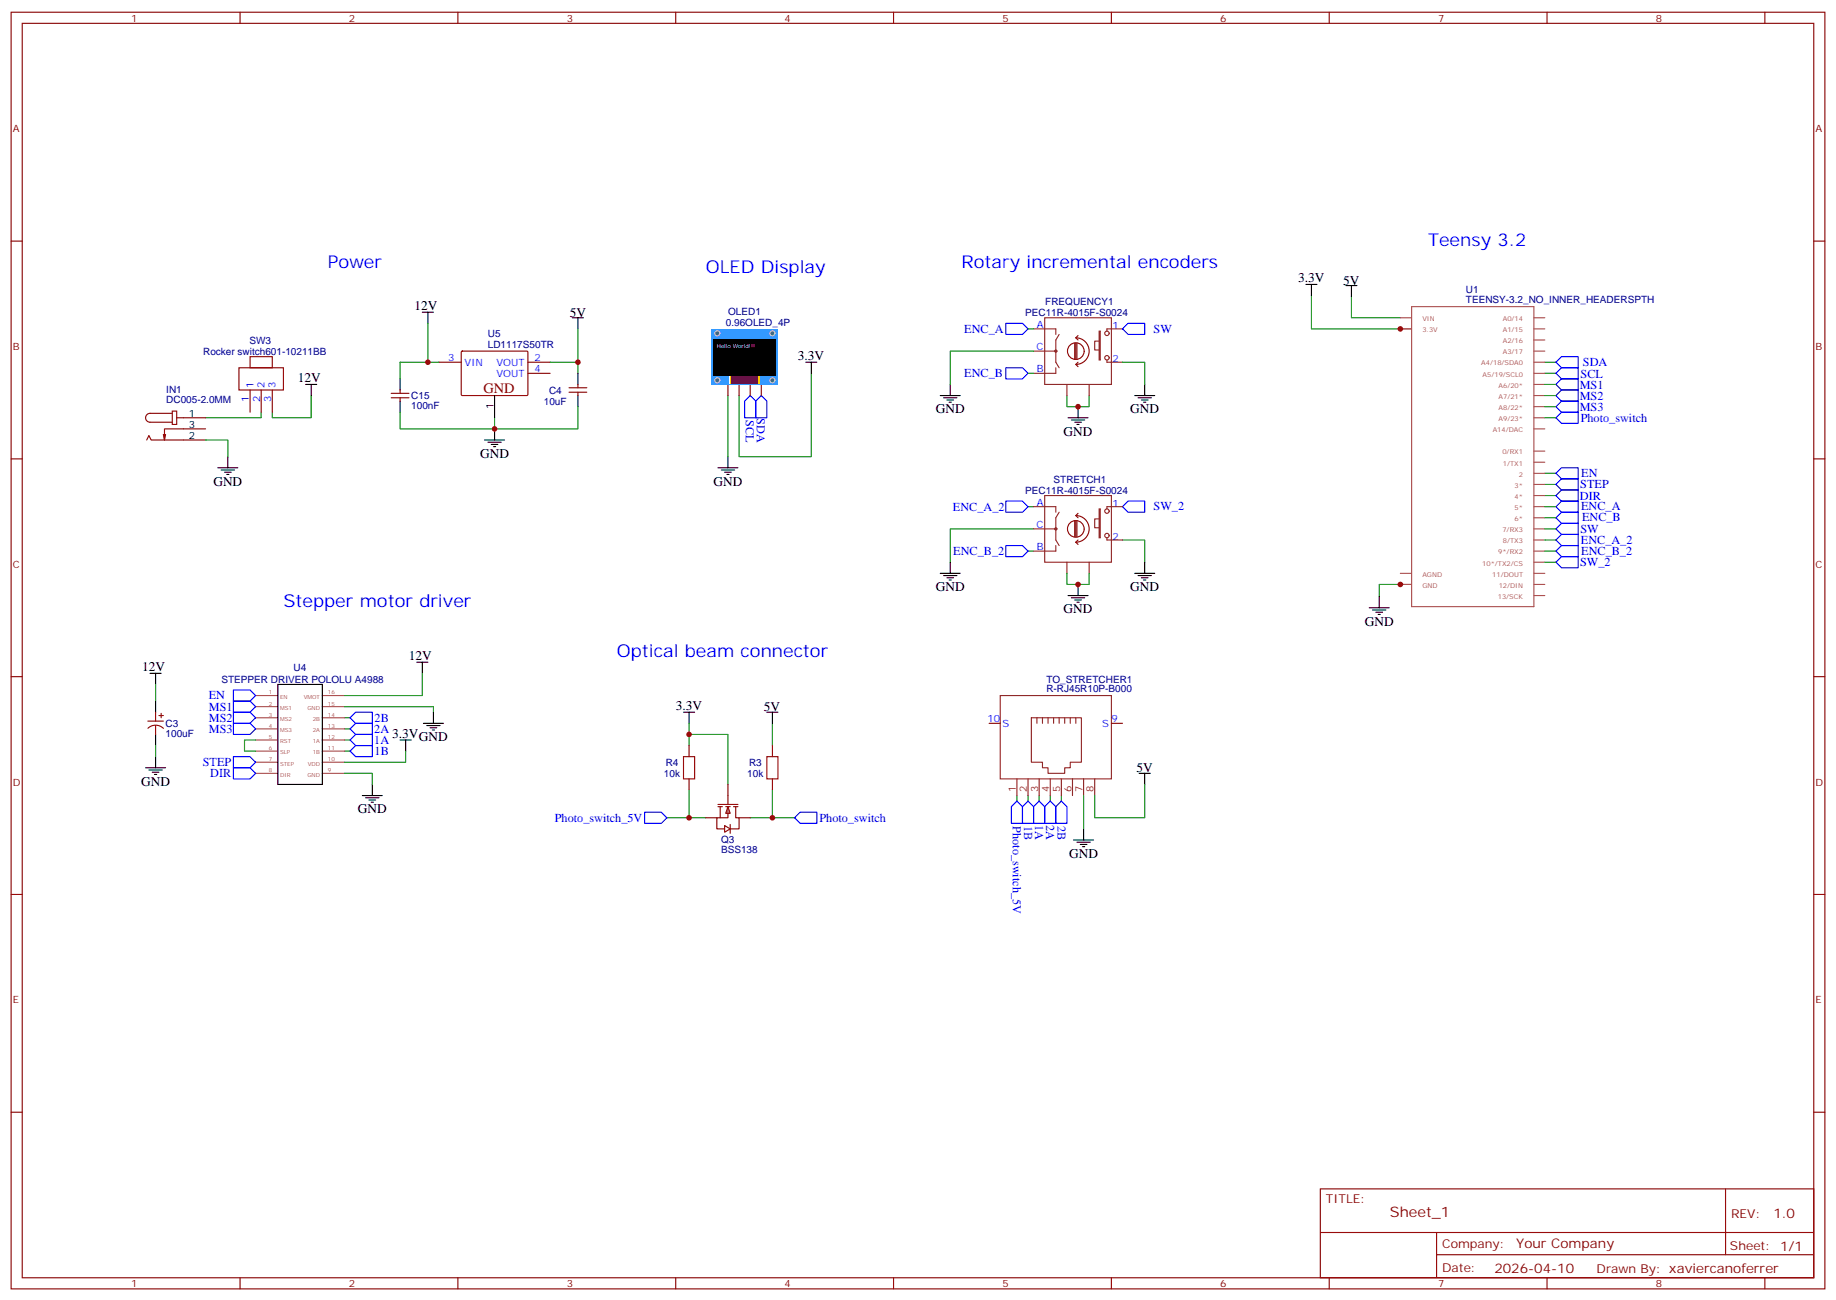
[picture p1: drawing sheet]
<svg xmlns="http://www.w3.org/2000/svg" width="583mm" height="413mm" viewBox="0 0 583 413" stroke-linecap="round" stroke-linejoin="round" font-family="sans-serif">
<g fill="none" stroke="#870000" stroke-width=".35">
<path d="M3.5 3.9h575.8v405.3h-575.8zM7.1 7.4h568.6v398.3h-568.6zM76.2 3.9v3.5M145.3 3.9v3.5M214.5 3.9v3.5M283.6 3.9v3.5M352.8 3.9v3.5M421.9 3.9v3.5M491.1 3.9v3.5M560.2 3.9v3.5M3.5 76.6h3.6M575.7 76.6h3.6"/>
<path d="M75.8 116.8h14.2v7h-14.2zM79.4 113.2h7v3.6h-7zM139.3 115h7.1M146.5 111.7l.3-.2h20.6l.2 .3-.1 13.6-.3 .2-20.6-.1-.2-.3zM167.6 115h7M167.6 118.5h7M46.6 139.7l.7-1.4 .7 1.4h17.3M52.6 137.9l-.4 1.8M54.7 130.5h1.4v4.3h-1.4zM54.7 131.2h-7.1a1.41 1.41 0 0 0-1.4 1.4 1.41 1.41 0 0 0 1.4 1.5h7.1M56.1 132.6h9.2M65.3 136.2h-13.1v3.5l-.3-1.8"/>
<path d="M79.4 123.8v7.1M82.9 123.8v7.1M86.4 123.8v7.1M124.2 126.3h5.6M124.2 124.9h5.6M127 123.8v1.1M127 126.3v1.1M180.6 123.1h5.7M180.6 124.5h5.7M183.4 122.1v1M183.4 124.5v1.1M231.1 122.1v3.5"/>
<path d="M234.6 122.1v3.5M238.1 122.1v3.5M241.7 122.1v3.5M3.5 145.7h3.6M575.7 145.7h3.6M3.5 214.8h3.6M575.7 214.8h3.6M46.9 229h5M47 231.2a3.5 3.5 0 0 1 4.9 .1M49.4 226.1v2.9M49.4 230.4v2.8M50.4 227.2h1.5"/>
<path d="M51.2 226.5v1.4M3.5 284h3.6M575.7 284h3.6M3.5 353.1h3.6M575.7 353.1h3.6M419.1 377.5h156.6v28.2h-156.6zM547.7 377.5v20.9M419.1 391.3h156.5M456 398.4h119.6M456 391.3v14.1M76.2 405.7v3.5M145.3 405.7v3.5"/>
<path d="M214.5 405.7v3.5M283.6 405.7v3.5M352.8 405.7v3.5M421.9 405.7v3.5M491.1 405.7v3.5M560.2 405.7v3.5"/>
</g>
<g fill="none" stroke="#000" stroke-width=".35">
<path d="M134.1 99.1h3.5M135.8 99.1v3.6M414.5 90.3h3.5M416.3 90.3v3.5M427.2 90.7h3.5M429 90.7v3.5M181.7 100.9h3.5M183.4 100.9v3.5M183.4 118.5v3.6M255.8 115h3.5M257.5 115v3.5M97 122.1h3.5"/>
<path d="M98.8 122.1v3.5M127 120.3v3.5M127 127.4v3.5M153.8 139.7h6.4M157 125.6v7M157 136.2v3.5M183.4 125.6v3.5M69.1 148.5h6.4M70.2 149.2h4.2M71.3 149.9h2.1M72 150.6h.7M72.3 145v3.5"/>
<path d="M154.9 140.4h4.2M155.9 141.1h2.1M156.6 141.8h.7M227.9 148.5h6.3M229 149.2h4.2M230 149.9h2.1M230.7 150.6h.7M231.1 145v3.5M434.6 193h6.4M435.7 193.7h4.2M436.7 194.4h2.2M437.4 195.1h.7"/>
<path d="M437.8 189.4v3.6M47.6 213.8h3.6M49.4 213.8v3.5M88.2 217.3h14.1v31.8h-14.1zM132.3 210.3h3.5M134.1 210.3v3.5M49.4 222.6v3.5M49.4 233.2v3.5M127 234.9h3.5M128.8 234.9v3.6M134.4 229.7h6.4M135.5 230.4h4.2"/>
<path d="M136.5 231.1h2.1M137.2 231.8h.7M137.6 226.1v3.6M46.2 243.8h6.4M47.3 244.5h4.2M48.3 245.2h2.1M49 245.9h.7M49.4 240.2v3.6M115 252.6h6.4M116.1 253.3h4.2M117.1 254h2.1M117.8 254.7h.7"/>
<path d="M118.2 249.1v3.5"/>
</g>
<g fill="none" stroke="#008700" stroke-width=".35">
<path d="M416.3 93.8v10.6h28.2M429 94.2v6.7h15.5M135.8 102.7v12.3h-8.8v5.3M135.8 115h3.5M174.6 115h8.8M183.4 104.4v14.1M257.5 118.5v26.5h-22.9v-19.4M490.4 115h3.5M490.4 118.5h3.5M65.3 139.7h7v5.3M82.9 130.9v1.7h-17.6M98.8 125.6v7h-12.4v-1.7"/>
<path d="M127 130.9v5.3h30M157 132.6v3.6M183.4 129.1v7.1h-26.4M231.1 125.6v19.4M490.4 157.3h3.5M490.4 153.8h3.5M490.4 150.3h3.5M444.5 185.6h-6.7v3.8M49.4 217.3v5.3M134.1 213.8v7h-24.7M49.4 236.7v3.5M81.1 234.9h-3.5v3.6h3.5"/>
<path d="M109.4 224.4h28.2v1.7M109.4 234.9h1.7M109.4 238.5h1.7M109.4 231.4h1.7M109.4 227.9h1.7M128.8 238.5v3.5h-19.4M109.4 245.5h8.8v3.6"/>
</g>
<g fill="none" stroke="#00f" stroke-width=".35">
<path d="M493.9 115l1.8-1.8h5.2v3.6h-5.2zM495.7 116.8h5.2v3.5h-5.2l-1.8-1.8zM238.1 125.6l1.8 1.8v5.2h-3.5v-5.2zM241.7 125.6l1.7 1.8v5.2h-3.5v-5.2zM493.9 157.3l1.8-1.7h5.2v3.5h-5.2zM493.9 153.8l1.8-1.8h5.2v3.6h-5.2zM495.7 148.5h5.2v3.5h-5.2l-1.8-1.7zM74.1 219.1h5.3l1.7 1.7-1.7 1.8h-5.3zM74.1 222.6h5.3l1.7 1.8-1.7 1.7h-5.3zM74.1 226.1h5.3l1.7 1.8-1.7 1.8h-5.3zM74.1 229.7h5.3l1.7 1.7-1.7 1.8h-5.3zM111.1 238.5l1.8-1.8h5.3v3.5h-5.3z"/>
<path d="M111.1 234.9l1.8-1.7h5.3v3.5h-5.3zM111.1 231.4l1.8-1.7h5.3v3.5h-5.3zM111.1 227.9l1.8-1.8h5.3v3.6h-5.3zM74.1 240.2h5.3l1.7 1.8-1.7 1.8h-5.3zM74.1 243.8h5.3l1.7 1.7-1.7 1.8h-5.3z"/>
</g>
<g fill="none" stroke="#a64a4a" stroke-width=".35">
<path d="M448.1 97.4h38.8v95.2h-38.8zM444.5 104.4h3.5M444.5 100.9h3.5M486.9 104.4h3.5M486.9 100.9h3.5M486.9 107.9h3.5M486.9 111.5h3.5M486.9 115h3.5M486.9 118.5h3.5M486.9 122.1h3.5M486.9 125.6h3.5M486.9 129.1h3.5"/>
<path d="M486.9 132.6h3.5M486.9 136.2h3.5M486.9 143.2h3.5M486.9 146.8h3.5M486.9 150.3h3.5M486.9 153.8h3.5M486.9 157.3h3.5M486.9 160.9h3.5M486.9 164.4h3.5M486.9 167.9h3.5M486.9 171.4h3.5M486.9 175h3.5"/>
<path d="M486.9 178.5h3.5M444.5 182h3.5M444.5 185.6h3.5M486.9 182h3.5M486.9 185.6h3.5M486.9 189.1h3.5M81.1 220.8h7.1M81.1 224.4h7.1M81.1 227.9h7.1M81.1 231.4h7.1M81.1 234.9h7.1M81.1 238.5h7.1"/>
<path d="M102.3 220.8h7.1M102.3 224.4h7.1M102.3 227.9h7.1M102.3 231.4h7.1M102.3 234.9h7.1M102.3 238.5h7.1M81.1 242h7.1M81.1 245.5h7.1M102.3 242h7.1M102.3 245.5h7.1"/>
</g>
<path d="M225.8 104.4h21.1v17.7h-21.1z" fill="#39f"/>
<g fill="#666" stroke="#ccc" stroke-width=".35">
<circle cx="227.7" cy="120.8" r=".81"/>
<circle cx="245.2" cy="120.8" r=".81"/>
<circle cx="227.7" cy="105.8" r=".81"/>
<circle cx="245.2" cy="105.8" r=".81"/>
</g>
<path d="M231.6 119.2h9.5v2.9h-9.5z" fill="#fff"/>
<g fill="#fc0">
<path d="M231.7 119.2h.4v2.9h-.4z"/>
<path d="M240.6 119.2h.5v2.9h-.5z"/>
</g>
<path d="M232.2 119.2h8.3v2.9h-8.3z" fill="#333"/>
<path d="M226.5 107.6h19.7v11.7h-19.7z" fill="#000"/>
<path d="M493.9 122.1l1.8-1.8h5.2v3.5h-5.2zM493.9 125.6l1.8-1.8h5.2v3.6h-5.2zM493.9 129.1l1.8-1.7h5.2v3.5h-5.2z" fill="none" stroke="#00f" stroke-width=".35"/>
<path d="M218.7 233.2h12.4v15.9M218.7 229.7v7M245.2 229.7v7M211.7 259.6h7M218.7 250.8v8.8h5.3M245.2 250.8v8.8h-7.1M245.2 259.6h7" fill="none" stroke="#008700" stroke-width=".35"/>
<path d="M217 226.1h3.5M218.7 226.1v3.6M243.4 226.1h3.5M245.2 226.1v3.6" fill="none" stroke="#000" stroke-width=".35"/>
<g fill="#fff" stroke="#870000" stroke-width=".35">
<path d="M231.1 256.1l.7 2.1h-1.4z"/>
<path d="M230 262.1l1.8 1.1-1.8 1z"/>
</g>
<g fill="none" stroke="#870000" stroke-width=".35">
<path d="M218.7 236.7v3.5M245.2 236.7v3.5M314 229.7h3.5M352.8 229.7h3.5M218.7 247.3v3.5M224 259.6h3.5M227.9 255.4h6.3M227.9 256.1h1.4M228.6 256.1v3.5M230.4 256.1h1.4M231.1 256.1v3.5h-3.6v3.6h2.5M231.1 249.1v6.3"/>
<path d="M232.8 256.1h1.4M233.5 256.1v3.5h1.1v3.6h-2.8M234.6 259.6h3.5M245.2 247.3v3.5M231.8 261.8v2.8"/>
</g>
<path d="M217 240.2h3.5v7.1h-3.5zM243.4 240.2h3.5v7.1h-3.5z" fill="none" stroke="#a10000" stroke-width=".35"/>
<g fill="none" stroke="#00f" stroke-width=".35">
<path d="M319.3 102.7h5.3l1.7 1.7-1.7 1.8h-5.3zM319.3 116.8h5.3l1.7 1.7-1.7 1.8h-5.3zM358.1 102.7h5.3v3.5h-5.3l-1.8-1.8zM493.9 132.6l1.8-1.7h5.2v3.5h-5.2zM319.3 159.1h5.3l1.7 1.8-1.7 1.7h-5.3zM358.1 159.1h5.3v3.5h-5.3l-1.8-1.7zM319.3 173.2h5.3l1.7 1.8-1.7 1.7h-5.3zM493.9 160.9l1.8-1.8h5.2v3.5h-5.2zM493.9 164.4l1.8-1.8h5.2v3.6h-5.2zM493.9 167.9l1.8-1.7h5.2v3.5h-5.2zM493.9 178.5l1.8-1.8h5.2v3.6h-5.2zM493.9 175l1.8-1.8h5.2v3.5h-5.2z"/>
<path d="M495.7 169.7h5.2v3.5h-5.2l-1.8-1.8zM204.6 257.9h5.3l1.8 1.7-1.8 1.8h-5.3zM252.2 259.6l1.8-1.7h5.3v3.5h-5.3zM322.8 254.4l1.8 1.7v5.3h-3.6v-5.3zM326.3 254.4l1.8 1.7v5.3h-3.5v-5.3zM329.8 254.4l1.8 1.7v5.3h-3.5v-5.3zM333.4 254.4l1.7 1.7v5.3h-3.5v-5.3zM336.9 254.4l1.8 1.7v5.3h-3.6v-5.3z"/>
</g>
<g fill="none" stroke="#008700" stroke-width=".35">
<path d="M326.3 104.4h1.8M326.3 118.5h1.8M328.1 111.5h-26.5v10.6M356.3 115h7.1v7.1M338.7 125.6v3.5h7v-3.5M490.4 132.6h3.5M490.4 129.1h3.5M490.4 125.6h3.5M490.4 122.1h3.5M326.3 175h1.8M326.3 160.9h1.8M328.1 167.9h-26.5v10.6"/>
<path d="M356.3 171.4h7.1v7.1M490.4 175h3.5M490.4 160.9h3.5M490.4 167.9h3.5M490.4 164.4h3.5M490.4 178.5h3.5M490.4 171.4h3.5M338.7 182v3.6h7v-3.6M322.8 252.6v1.8M326.3 252.6v1.8M329.8 252.6v1.8M333.4 252.6v1.8"/>
<path d="M336.9 252.6v1.8M344 252.6v10.6M363.4 249.1v10.5h-15.9v-7"/>
</g>
<g fill="none" stroke="#000" stroke-width=".35">
<path d="M298.4 125.6h6.4M299.5 126.3h4.2M300.6 127h2.1M301.3 127.7h.7M301.6 122.1v3.5M339 132.6h6.4M340.1 133.3h4.2M341.1 134.1h2.2M341.8 134.8h.7M342.2 129.1v3.5M360.2 125.6h6.3M361.2 126.3h4.3"/>
<path d="M362.3 127h2.1M363 127.7h.7M363.4 122.1v3.5M301.6 178.5v3.5M363.4 178.5v3.5M298.4 182h6.4M299.5 182.7h4.2M300.6 183.4h2.1M301.3 184.1h.7M339 189.1h6.4M340.1 189.8h4.2M341.1 190.5h2.2"/>
<path d="M341.8 191.2h.7M342.2 185.6v3.5M360.2 182h6.3M361.2 182.7h4.3M362.3 183.4h2.1M363 184.1h.7M361.6 245.5h3.5M363.4 245.5v3.6M340.8 266.7h6.3M341.8 267.4h4.3M342.9 268.1h2.1M343.6 268.8h.7"/>
<path d="M344 263.2v3.5"/>
</g>
<g fill="none" stroke="#8c2424" stroke-width=".35">
<path d="M328.1 104.4h7v1.8M328.1 111.5h7M331.6 100.9h21.2v21.2h-21.2zM335.1 116.8v1.7h-7M336.2 106.2l-1.1 1.7v7.1l1.1 1.8M348.9 105.1h.3v9.2h-.3zM348.9 108.3h-1.4v2.8h1.4M351.4 114.3v.7h4.9M356.3 104.4h-4.9v.7M338.7 122.1v3.5M345.7 122.1v3.5M331.6 157.3h21.2v21.2h-21.2z"/>
<path d="M328.1 160.9h7v1.7M328.1 167.9h7M335.1 173.2v1.8h-7M336.2 162.6l-1.1 1.8v7l1.1 1.8M338.7 178.5v3.5M345.7 178.5v3.5M348.9 161.6h.3v9.1h-.3zM348.9 164.7h-1.4v2.9h1.4M351.4 170.7v.7h4.9M356.3 160.9h-4.9v.7M317.5 220.8h35.3v26.5h-35.3zM327.4 227.9h15.9v14.1h-3.6v1.8h-1.7v1.7h-5.3v-1.7h-1.8v-1.8h-3.5z"/>
<path d="M329.1 227.9v1.8M330.9 227.9v1.8M332.7 227.9v1.8M334.4 227.9v1.8M336.2 227.9v1.8M338 227.9v1.8M339.7 227.9v1.8M341.5 227.9v1.8M322.8 247.3v5.3M326.3 247.3v5.3M329.8 247.3v5.3M333.4 247.3v5.3"/>
<path d="M336.9 247.3v5.3M340.4 247.3v5.3M344 247.3v5.3M347.5 247.3v5.3"/>
<circle cx="335.1" cy="111.5" r=".35"/>
<circle cx="351.4" cy="105.8" r=".71"/>
<circle cx="351.4" cy="113.6" r=".71"/>
<circle cx="335.1" cy="167.9" r=".35"/>
<circle cx="351.4" cy="162.3" r=".71"/>
<circle cx="351.4" cy="170" r=".71"/>
</g>
<g fill="none" stroke="#850000" stroke-width=".35">
<path d="M341.1 109v4.9M341.5 107.2a4.2 4.2 0 0 1 4.2 4.3 4.2 4.2 0 0 1-4.2 4.2M341.5 109v4.9M341.5 115.7l.7 .7M341.5 107.2l.7 .7M341.8 109v4.9M342.2 115l-.7 .7M342.2 106.5l-.7 .7M344.1 111.5a2.65 2.65 0 0 0-3.7-2.4 2.65 2.65 0 0 0-.6 4.4 2.65 2.65 0 0 0 4.2-1.3l.1-.6M341.1 165.5v4.9M341.5 163.7a4.2 4.2 0 0 1 4.2 4.2 4.2 4.2 0 0 1-4.2 4.3M341.5 172.2l.7 .7"/>
<path d="M341.5 165.5v4.9M341.5 163.7l.7 .7M341.8 165.5v4.9M342.2 171.4l-.7 .8M342.2 163l-.7 .7M344.1 167.9a2.65 2.65 0 0 0-3.7-2.4 2.65 2.65 0 0 0-.6 4.4 2.65 2.65 0 0 0 4.2-1.3l.1-.6"/>
</g>
<g fill="#c00">
<circle cx="183.4" cy="115" r=".88"/>
<circle cx="135.8" cy="115" r=".88"/>
<circle cx="157" cy="136.2" r=".88"/>
<circle cx="444.5" cy="185.6" r=".88"/>
<circle cx="444.5" cy="104.4" r=".88"/>
<circle cx="245.2" cy="259.6" r=".88"/>
<circle cx="218.7" cy="259.6" r=".88"/>
<circle cx="218.7" cy="233.2" r=".88"/>
<circle cx="342.2" cy="185.6" r=".88"/>
<circle cx="342.2" cy="129.1" r=".88"/>
</g>
<g font-size="5.6" fill="#00f">
<text x="453.3" y="78">Teensy 3.2</text>
<text x="104.1" y="85">Power</text>
<text x="224" y="86.8">OLED Display</text>
<text x="305.2" y="85">Rotary incremental encoders</text>
<text x="90" y="192.6">Stepper motor driver</text>
<text x="195.8" y="208.5">Optical beam connector</text>
</g>
<g font-size="4.6" fill="#800">
<text x="153.5" y="124.9">GND</text>
<text x="441.2" y="386.5">Sheet_1</text>
</g>
<g font-size="4.2">
<text x="412" y="89.6">3.3V</text>
<text x="426.3" y="90.4">5V</text>
<text x="131.6" y="98.4">12V</text>
<text x="180.8" y="100.5">5V</text>
<text x="253.3" y="114.3">3.3V</text>
<text x="94.5" y="121.4">12V</text>
<text x="297" y="131.2">GND</text>
<text x="358.8" y="131.2">GND</text>
<text x="337.6" y="138.3">GND</text>
<text x="152.4" y="145.3">GND</text>
<text x="67.7" y="154.2">GND</text>
<text x="226.5" y="154.2">GND</text>
<text x="297" y="187.7">GND</text>
<text x="358.8" y="187.7">GND</text>
<text x="337.6" y="194.7">GND</text>
<text x="433.2" y="198.6">GND</text>
<text x="129.8" y="209.5">12V</text>
<text x="45.2" y="213.1">12V</text>
<text x="214.5" y="225.4">3.3V</text>
<text x="242.5" y="225.8">5V</text>
<text x="124.5" y="234.2">3.3V</text>
<text x="133" y="235.3">GND</text>
<text x="360.7" y="245.2">5V</text>
<text x="44.8" y="249.4">GND</text>
<text x="113.6" y="258.2">GND</text>
<text x="339.4" y="272.3">GND</text>
</g>
<g font-size="4.2" fill="#800">
<text x="562.9" y="386.7">1.0</text>
<text x="481.3" y="396.3">Your Company</text>
<text x="474.4" y="404.1">2026-04-10</text>
</g>
<g font-size="3.9" fill="#00f">
<text x="306.1" y="105.7">ENC_A</text>
<text x="366.2" y="105.6">SW</text>
<text x="306.1" y="119.8">ENC_B</text>
<text x="501.7" y="119.9">SCL</text>
<text x="502.4" y="116.3">SDA</text>
<text x="501.4" y="123.4">MS1</text>
<text x="501.4" y="126.9">MS2</text>
<text x="501.4" y="130.4">MS3</text>
<text x="236.7" y="133.4" transform="rotate(90 236.7 133.4)">SCL</text>
<text x="240.3" y="132.8" transform="rotate(90 240.3 132.8)">SDA</text>
<text x="501.8" y="134">Photo_switch</text>
<text x="501.6" y="155.1">STEP</text>
<text x="501.9" y="151.5">EN</text>
<text x="501.5" y="158.6">DIR</text>
<text x="302.5" y="162.1">ENC_A_2</text>
<text x="366.2" y="162.1">SW_2</text>
<text x="501.9" y="162">ENC_A</text>
<text x="502.2" y="165.6">ENC_B</text>
<text x="501.6" y="169.2">SW</text>
<text x="501.8" y="172.7">ENC_A_2</text>
<text x="302.6" y="176.2">ENC_B_2</text>
<text x="501.5" y="179.7">SW_2</text>
<text x="501.9" y="176.2">ENC_B_2</text>
<text x="66.3" y="222.1">EN</text>
<text x="66.3" y="225.6">MS1</text>
<text x="66.3" y="229.1">MS2</text>
<text x="66.3" y="232.6">MS3</text>
<text x="118.8" y="232.7">2A</text>
<text x="118.9" y="229.2">2B</text>
<text x="118.8" y="236.2">1A</text>
<text x="118.9" y="239.7">1B</text>
<text x="64.4" y="243.3">STEP</text>
<text x="66.7" y="246.8">DIR</text>
<text x="176.1" y="260.9">Photo_switch_5V</text>
<text x="260.1" y="261">Photo_switch</text>
<text x="321.5" y="262.3" transform="rotate(90 321.5 262.3)">Photo_switch_5V</text>
<text x="325" y="262.1" transform="rotate(90 325 262.1)">1B</text>
<text x="328.6" y="262" transform="rotate(90 328.6 262)">1A</text>
<text x="332.1" y="262" transform="rotate(90 332.1 262)">2A</text>
<text x="335.6" y="262.1" transform="rotate(90 335.6 262.1)">2B</text>
</g>
<g font-size="3.9" fill="#800">
<text x="420.9" y="382.1">TITLE:</text>
<text x="549.5" y="386.7">REV:</text>
<text x="457.8" y="396.3">Company:</text>
<text x="549.1" y="396.9">Sheet: 1/1</text>
<text x="457.8" y="403.9">Date:</text>
<text x="506.8" y="404">Drawn By: xaviercanoferrer</text>
</g>
<g font-size="3.2" fill="#800">
<text x="41.6" y="6.9">1</text>
<text x="110.8" y="6.9">2</text>
<text x="179.9" y="6.9">3</text>
<text x="249.1" y="6.9">4</text>
<text x="318.2" y="6.9">5</text>
<text x="387.3" y="6.9">6</text>
<text x="456.5" y="6.9">7</text>
<text x="525.6" y="6.9">8</text>
<text x="4.1" y="42">A</text>
<text x="576.3" y="42">A</text>
<text x="4.1" y="111.1">B</text>
<text x="576.3" y="111.1">B</text>
<text x="4.1" y="180.3">C</text>
<text x="576.3" y="180.3">C</text>
<text x="4.1" y="249.4">D</text>
<text x="576.3" y="249.4">D</text>
<text x="4.1" y="318.6">E</text>
<text x="576.3" y="318.6">E</text>
<text x="41.6" y="408.7">1</text>
<text x="110.8" y="408.7">2</text>
<text x="179.9" y="408.7">3</text>
<text x="249.1" y="408.7">4</text>
<text x="318.2" y="408.7">5</text>
<text x="387.3" y="408.7">6</text>
<text x="456.5" y="408.7">7</text>
<text x="525.6" y="408.7">8</text>
</g>
<g font-size="3.2" fill="#000080">
<text x="465.3" y="93.1">U1</text>
<text x="231.1" y="100.2">OLED1</text>
<text x="325.4" y="100.3">PEC11R-4015F-S0024</text>
<text x="331.8" y="96.8">FREQUENCY1</text>
<text x="465.3" y="96.3">TEENSY-3.2_NO_INNER_HEADERSPTH</text>
<text x="154.9" y="107.1">U5</text>
<text x="230.4" y="103.4">0.96OLED_4P</text>
<text x="64.5" y="112.6">Rocker switch601-10211BB</text>
<text x="79.2" y="109.1">SW3</text>
<text x="154.9" y="110.4">LD1117S50TR</text>
<text x="52.8" y="124.6">IN1</text>
<text x="174.3" y="125">C4</text>
<text x="52.8" y="127.8">DC005-2.0MM</text>
<text x="130.5" y="129.9">100nF</text>
<text x="130.5" y="126.7">C15</text>
<text x="172.6" y="128.5">10uF</text>
<text x="334.4" y="153.2">STRETCH1</text>
<text x="325.4" y="156.8">PEC11R-4015F-S0024</text>
<text x="93.1" y="213.2">U4</text>
<text x="70.3" y="216.7">STEPPER DRIVER POLOLU A4988</text>
<text x="332.1" y="219.8">R-RJ45R10P-B000</text>
<text x="332.1" y="216.8">TO_STRETCHER1</text>
<text x="52.6" y="233.9">100uF</text>
<text x="52.6" y="230.9">C3</text>
<text x="211.3" y="243.2">R4</text>
<text x="237.8" y="243.2">R3</text>
<text x="210.7" y="246.7">10k</text>
<text x="237.2" y="246.7">10k</text>
<text x="228.9" y="267.6">Q3</text>
<text x="228.9" y="270.8">BSS138</text>
</g>
<g font-size="3.2" fill="#00f">
<text x="329.1" y="104.1">A</text>
<text x="353.1" y="104.4">1</text>
<text x="329" y="111.1">C</text>
<text x="142.3" y="114.7">3</text>
<text x="147.5" y="116.1">VIN</text>
<text x="157.6" y="116.1">VOUT</text>
<text x="157.6" y="119.6">VOUT</text>
<text x="169.7" y="114.7">2</text>
<text x="169.7" y="118.2">4</text>
<text x="329.1" y="118.2">B</text>
<text x="353.1" y="115">2</text>
<text x="80.4" y="123.1" transform="rotate(-90 80.4 123.1)">1</text>
<text x="84" y="123.1" transform="rotate(-90 84 123.1)">2</text>
<text x="87.5" y="123.1" transform="rotate(-90 87.5 123.1)">3</text>
<text x="79" y="127.6" transform="rotate(-90 79 127.6)">1</text>
<text x="82.5" y="127.6" transform="rotate(-90 82.5 127.6)">2</text>
<text x="86.1" y="127.6" transform="rotate(-90 86.1 127.6)">3</text>
<text x="329.1" y="160.5">A</text>
<text x="353.1" y="160.9">1</text>
<text x="329" y="167.6">C</text>
<text x="353.1" y="171.4">2</text>
<text x="329.1" y="174.6">B</text>
<text x="313.5" y="229.3">10</text>
<text x="318.2" y="230.7">S</text>
<text x="349.9" y="230.7">S</text>
<text x="352.8" y="229.3">9</text>
</g>
<g font-size="3.2">
<text x="156.6" y="129.7" transform="rotate(-90 156.6 129.7)">1</text>
<text x="60" y="135.8">3</text>
<text x="60" y="132.3">1</text>
<text x="60" y="139.3">2</text>
</g>
<g font-size="3.2" fill="#8d2323">
<text x="322.4" y="251.4" transform="rotate(-90 322.4 251.4)">1</text>
<text x="326" y="251.4" transform="rotate(-90 326 251.4)">2</text>
<text x="329.5" y="251.4" transform="rotate(-90 329.5 251.4)">3</text>
<text x="333" y="251.4" transform="rotate(-90 333 251.4)">4</text>
<text x="336.5" y="251.4" transform="rotate(-90 336.5 251.4)">5</text>
<text x="340.1" y="251.4" transform="rotate(-90 340.1 251.4)">6</text>
<text x="343.6" y="251.4" transform="rotate(-90 343.6 251.4)">7</text>
<text x="347.1" y="251.4" transform="rotate(-90 347.1 251.4)">8</text>
</g>
<g font-size="2.1" fill="#a54b4b">
<text x="451.5" y="101.9">VIN</text>
<text x="477" y="101.9">A0/14</text>
<text x="451.5" y="105.5">3.3V</text>
<text x="477" y="105.5">A1/15</text>
<text x="477" y="109">A2/16</text>
<text x="477" y="112.5">A3/17</text>
<text x="470.2" y="116">A4/18/SDA0</text>
<text x="470.6" y="119.6">A5/19/SCL0</text>
<text x="475.7" y="123.1">A6/20*</text>
<text x="475.7" y="126.6">A7/21*</text>
<text x="475.7" y="130.2">A8/22*</text>
<text x="473.8" y="137.2">A14/DAC</text>
<text x="475.7" y="133.7">A9/23*</text>
<text x="476.9" y="144.3">0/RX1</text>
<text x="477.1" y="147.8">1/TX1</text>
<text x="480.8" y="154.9">3*</text>
<text x="482.1" y="151.3">2</text>
<text x="480.8" y="158.4">4*</text>
<text x="480.8" y="161.9">5*</text>
<text x="480.8" y="165.4">6*</text>
<text x="476.9" y="169">7/RX3</text>
<text x="477.1" y="172.5">8/TX3</text>
<text x="470.5" y="179.5">10*/TX2/CS</text>
<text x="475.6" y="176">9*/RX2</text>
<text x="451.5" y="183.1">AGND</text>
<text x="473.7" y="183.1">11/DOUT</text>
<text x="451.5" y="186.6">GND</text>
<text x="475.4" y="190.1">13/SCK</text>
<text x="475.7" y="186.6">12/DIN</text>
</g>
<text font-size="1.8" fill="#fff" x="227.5" y="110.4">Hello World!!!</text>
<g font-size="1.8" fill="#a54b4b">
<text x="85.3" y="220.5">1</text>
<text x="88.9" y="221.9">EN</text>
<text x="96.4" y="221.9">VMOT</text>
<text x="104.1" y="220.5">16</text>
<text x="85.3" y="224">2</text>
<text x="85.3" y="227.5">3</text>
<text x="88.9" y="225.4">MS1</text>
<text x="97.6" y="225.4">GND</text>
<text x="104.1" y="224">15</text>
<text x="104.1" y="227.5">14</text>
<text x="85.3" y="231.1">4</text>
<text x="88.9" y="229">MS2</text>
<text x="88.9" y="232.5">MS3</text>
<text x="99.3" y="229">2B</text>
<text x="99.3" y="232.5">2A</text>
<text x="104.1" y="231.1">13</text>
<text x="85.3" y="234.6">5</text>
<text x="85.3" y="238.1">6</text>
<text x="88.9" y="236">RST</text>
<text x="88.9" y="239.5">SLP</text>
<text x="99.3" y="239.5">1B</text>
<text x="99.3" y="236">1A</text>
<text x="104.1" y="234.6">12</text>
<text x="104.1" y="238.1">11</text>
<text x="85.3" y="241.7">7</text>
<text x="85.3" y="245.2">8</text>
<text x="88.9" y="243.1">STEP</text>
<text x="97.7" y="243.1">VDD</text>
<text x="104.1" y="241.7">10</text>
<text x="104.1" y="245.2">9</text>
<text x="88.9" y="246.6">DIR</text>
<text x="97.6" y="246.6">GND</text>
</g>
</svg>
